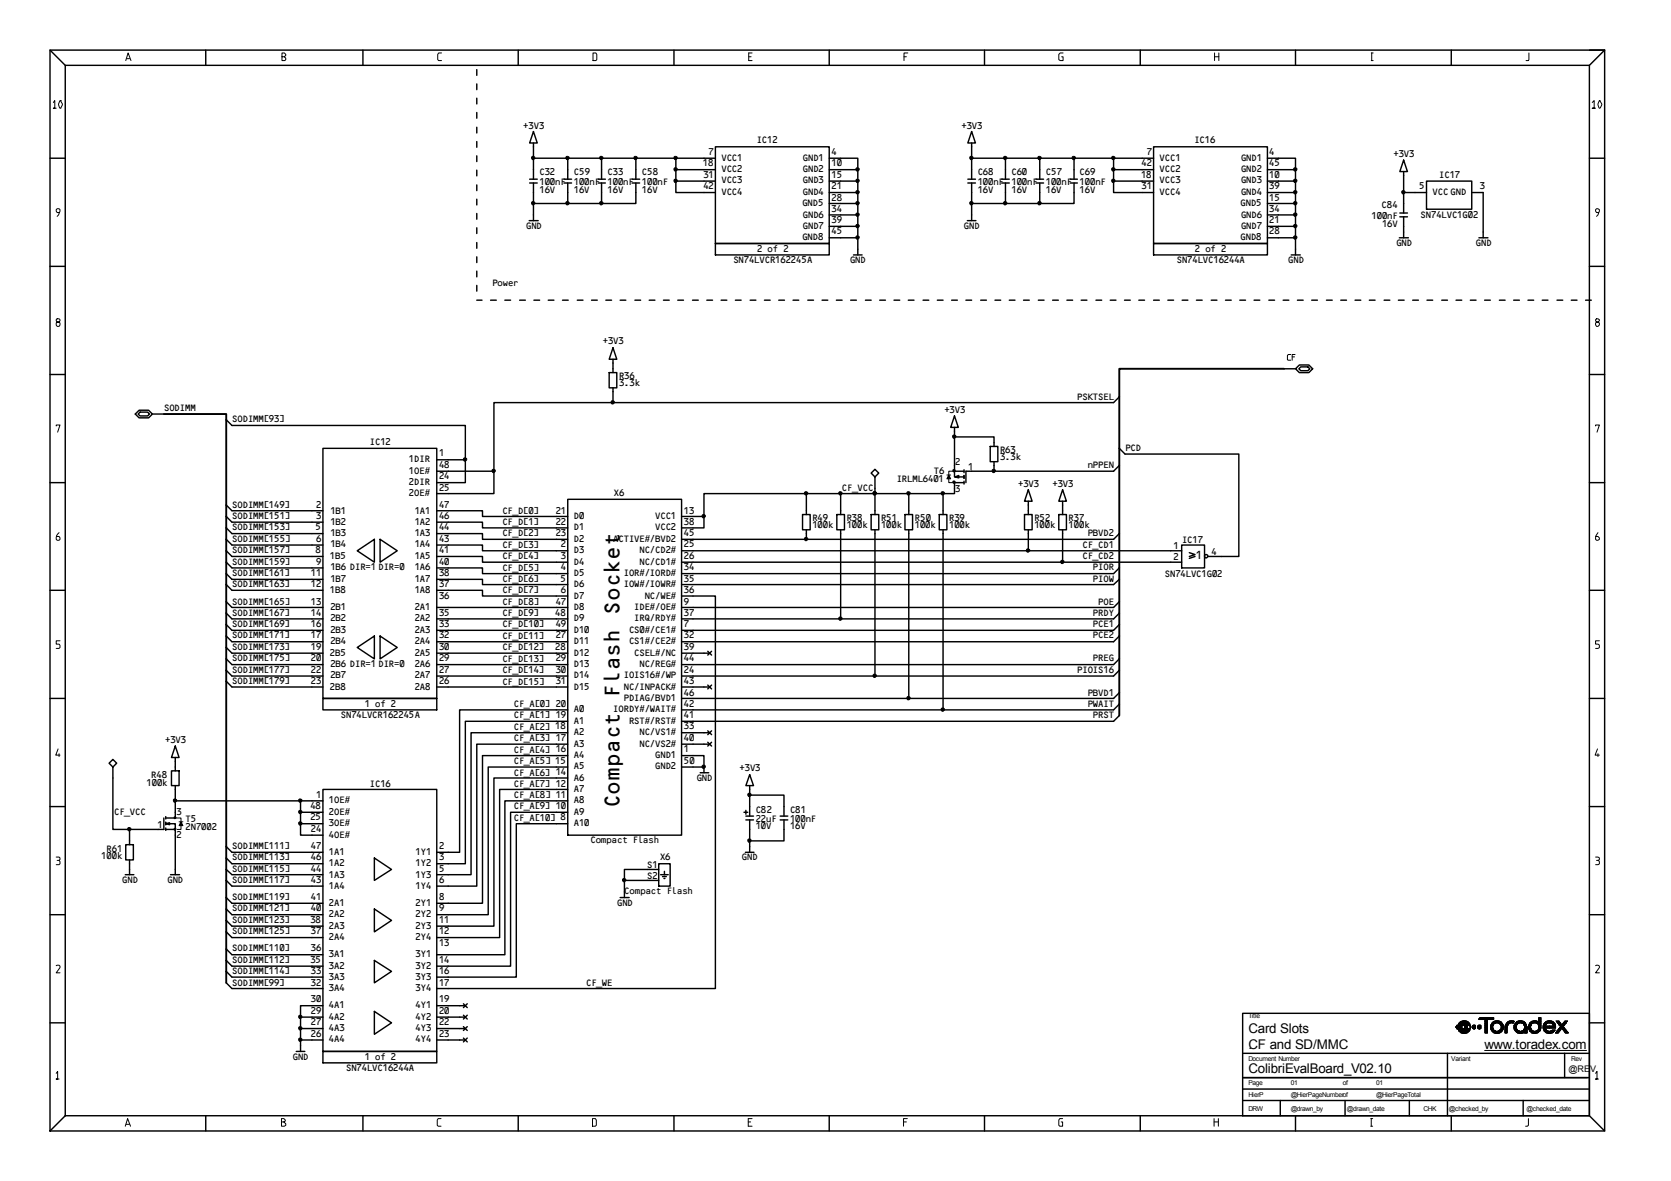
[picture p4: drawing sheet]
<svg xmlns="http://www.w3.org/2000/svg" width="297mm" height="210mm" viewBox="0 0 297 210" stroke-linecap="round" stroke-linejoin="round" font-family="sans-serif">
<g fill="none" stroke="#000" stroke-width=".25">
<path d="M8.9 8.9h276.3v192.1h-276.3zM8.9 8.9l2.7 2.7M11.6 11.6h270.9v186.7h-270.9zM36.6 8.9v2.7M64.5 8.9v2.7M84.8 12.4v1M84.8 14.9v1M84.8 17.5v1M84.8 20v1M92.1 8.9v2.7M119.8 8.9v2.7M147.4 8.9v2.7"/>
<path d="M175 8.9v2.7M202.7 8.9v2.7M230.3 8.9v2.7M258 8.9v2.7M282.5 8.9h2.7l-2.7 2.7M8.9 28.1h2.7M84.8 22.6v1M84.8 25.2v1M84.8 27.7v1M84.8 30.2v1.1M84.8 32.9v1M84.8 35.4v1"/>
<path d="M84.8 37.9v1.1M94.1 39.2h1.6M94.1 31.8h1.4M94.1 32.5h1.4M94.8 23.4l.7 2h-1.4zM94.8 32.5v3.7h18.2v-3.7M94.8 28.1h25.3M94.8 25.4v6.4M94.8 36.2v3M100.2 31.8h1.4M100.2 32.5h1.4M100.9 28.1v3.7"/>
<path d="M100.9 32.5v3.7M106.3 31.8h1.3M106.3 32.5h1.3M106.9 28.1v3.7M106.9 32.5v3.7M112.4 31.8h1.3M112.4 32.5h1.3M113 28.1v3.7M120.1 30.2h7.1M120.1 32.2h7.1M127.2 26.1h20.2v17.2h-20.2zM127.2 28.1h-7.1v6.1h7.1"/>
<path d="M147.4 28.1h5.1v17.2M147.4 30.2h5.1M147.4 32.2h5.1M147.4 34.2h5.1M147.4 38.2h5.1M147.4 36.2h5.1M172 39.2h1.5M172 31.8h1.4M172 32.5h1.4M172.7 23.4l.7 2h-1.4zM172.7 32.5v3.7h18.2v-3.7M172.7 28.1h25.3"/>
<path d="M172.7 25.4v6.4M172.7 36.2v3M178.1 31.8h1.3M178.1 32.5h1.3M178.7 28.1v3.7M178.7 32.5v3.7M184.1 31.8h1.4M184.1 32.5h1.4M184.8 28.1v3.7M184.8 32.5v3.7M190.2 31.8h1.3M190.2 32.5h1.3"/>
<path d="M190.9 28.1v3.7M198 30.2h7.1M198 32.2h7.1M205.1 26.1h20.2v17.2h-20.2zM205.1 28.1h-7.1v6.1h7.1M225.3 28.1h5v17.2M225.3 30.2h5M225.3 32.2h5M225.3 34.2h5M225.3 38.2h5M225.3 36.2h5M248.8 37.9h1.4"/>
<path d="M248.8 38.5h1.4M249.5 28.5l.7 2h-1.4zM249.5 30.5v7.4M249.5 38.5v3.8M249.5 34.2h4.1M253.6 32.2h8v5h-8zM261.6 34.2h2.1v8.1M282.5 28.1h2.7M8.9 47.3h2.7M84.8 53.4h.9M84.8 40.5v1M84.8 43.1v1"/>
<path d="M84.8 45.6v1.1M84.8 48.2v1M84.8 50.7v1M87.2 53.4h1M89.7 53.4h1.1M92.4 53.4h1M94.9 53.4h1M97.5 53.4h1M100 53.4h1M102.6 53.4h1M105.2 53.4h1M107.7 53.4h1"/>
<path d="M110.2 53.4h1.1M112.9 53.4h1M115.4 53.4h1M117.9 53.4h1.1M120.5 53.4h1M123.1 53.4h1M125.6 53.4h1.1M127.2 43.3h20.2v2h-20.2zM128.2 53.4h1M130.7 53.4h1M133.3 53.4h1.1M135.9 53.4h1"/>
<path d="M138.4 53.4h1M141 53.4h1M143.6 53.4h1M146.1 53.4h1.1M147.4 42.3h5.1M147.4 40.2h5.1M148.7 53.4h1M151.2 53.4h1M151.7 45.3h1.5M153.8 53.4h1.1M156.4 53.4h1M158.9 53.4h1"/>
<path d="M161.5 53.4h1M164.1 53.4h1M166.6 53.4h1M169.2 53.4h1M171.7 53.4h1M174.3 53.4h1M176.9 53.4h1M179.4 53.4h1M181.9 53.4h1.1M184.6 53.4h1M187.1 53.4h1M189.7 53.4h1"/>
<path d="M192.2 53.4h1M194.8 53.4h1M197.4 53.4h1M199.9 53.4h1M202.4 53.4h1.1M205.1 43.3h20.2v2h-20.2zM205.1 53.4h1M207.6 53.4h1M210.1 53.4h1.1M212.7 53.4h1M215.3 53.4h1M217.8 53.4h1.1"/>
<path d="M220.4 53.4h1M222.9 53.4h1M225.3 42.3h5M225.3 40.2h5M225.6 53.4h1M228.1 53.4h1M229.5 45.3h1.6M230.6 53.4h1M233.2 53.4h1M235.8 53.4h1M238.3 53.4h1.1M240.9 53.4h1"/>
<path d="M243.4 53.4h1M246 53.4h1.1M248.6 53.4h1M248.8 42.3h1.6M251.1 53.4h1M253.7 53.4h1M256.3 53.4h1M258.8 53.4h1M261.4 53.4h1M262.9 42.3h1.6M263.9 53.4h1M266.5 53.4h1"/>
<path d="M269.1 53.4h1M271.6 53.4h1M274.2 53.4h1M276.8 53.4h1M279.3 53.4h1M281.9 53.4h1M282.5 47.3h2.7M8.9 66.6h2.7M24.6 73.6l.3-.3h1.3l.4 .3-.4 .3h-1.3zM24.7 72.9h1.7l.7 .7-.7 .7h-1.7l-.7-.7zM27.1 73.6h2M40.2 74.6l1 1h41.5v10.2h-5.1"/>
<path d="M57.4 79.7h20.2v44.4h-20.2zM108.3 66.2h1.3v2.7h-1.3zM109 61.8l.6 2.1h-1.3zM109 63.9v2.3M109 68.9v2.7M169.7 73.9l.6 2.1h-1.3zM169.7 76v7.7h1.7M169.7 77.7h7v1.6M176 79.3h1.4v2.8h-1.4zM199 70.5l-1 1.1h-110.2v16.1h-10.2M199 79.7l1 1h20.2v18.2h-5.4M228.3 65.5h2"/>
<path d="M230.3 65.5l.7-.6h1.7l.6 .6-.6 .7h-1.7zM230.9 65.5l.3-.3h1.3l.3 .3-.3 .4h-1.3zM282.5 66.6h2.7M8.9 85.8h2.7M40.2 99.9l1 1h16.2M40.2 97.9l1 1h16.2M40.2 95.9l1 1h16.2M40.2 93.8l1 1h16.2M40.2 91.8l1 1h16.2M40.2 89.8l1 1h16.2M63.5 97.9l3-2v4zM67.6 95.9l3 2-3 2z"/>
<path d="M77.6 98.9h8.2v1h15.1M77.6 96.9h8.2v1h15.1M77.6 94.8h8.2v1.1h15.1M77.6 92.8h8.2v1h15.1M77.6 90.8h8.2v1h15.1M77.6 83.7h10.2M77.6 81.7h5.1M100.9 88.7h20.3v59.7h-20.3zM121.2 91.8h3.9M121.2 97.9h88.9M121.2 99.9h88.9M142.7 91.5h1.3v2.7h-1.3z"/>
<path d="M143.3 87.7v3.8M143.3 94.2v1.7M148.8 91.5h1.3v2.7h-1.3zM149.4 87.7v3.8M149.4 94.2v15.8M154.9 84.1l.6-.7 .7 .7-.7 .7zM154.9 91.5h1.3v2.7h-1.3zM155.5 84.8v6.7M155.5 94.2v26M160.9 91.5h1.3v2.7h-1.3zM161.5 87.7v3.8M161.5 94.2v29.9"/>
<path d="M167 91.5h1.3v2.7h-1.3zM167.6 87.7v3.8M167.6 94.2v32M169.4 83.5h.3v.3h-.3zM169.4 85.5h.3v.3h-.3zM169.7 83.7v1.1h1.6M171.4 85.8h-1.7v1.9h-44.6v6.1h-3.9M171.4 83.5v.5M171.4 84.5v.5M171.4 85.5v.5M176.7 82.1v1.6M182.1 91.5h1.4v2.7h-1.4z"/>
<path d="M182.8 87.1l.7 2h-1.4zM182.8 89.1v2.4M182.8 94.2v3.7M188.2 91.5h1.4v2.7h-1.4zM188.9 87.1l.7 2h-1.4zM188.9 89.1v2.4M188.9 94.2v5.7M199 82.7l-1 1h-26.3v2.1M199 94.8l-1 1.1h-76.8M210.1 96.9h4v4h-4zM211.4 98.2l1 .4-1 .3M212.4 98.9l-1 .3"/>
<path d="M282.5 85.8h2.7M8.9 104.9h2.7M40.2 119.1l1 1.1h16.2M40.2 117.1l1 1h16.2M40.2 115.1l1 1h16.2M40.2 113l1 1.1h16.2M40.2 111l1 1h16.2M40.2 109l1 1h16.2M40.2 106.9l1 1.1h16.2M40.2 103.9l1 1h16.2M40.2 102l1 1h16.2M63.5 115.1l3-2.1v4.1z"/>
<path d="M67.6 113l3 2.1-3 2zM77.6 104.9h8.2v1h15.1M77.6 103h8.2v.9h15.1M77.6 100.9h8.2v1.1h15.1M77.6 116.1h23.3M77.6 108h23.3M77.6 110h23.3M77.6 112h23.3M77.6 114.1h23.3M77.6 118.1h23.3M121.2 105.9h6v69.8h-49.6M121.2 116.1h5"/>
<path d="M125.8 115.8l.7 .6M126.5 115.8l-.7 .6M199 117.1l-1 1h-76.8M199 119.1l-1 1.1h-76.8M199 106.9l-1 1.1h-76.8M199 111l-1 1h-76.8M199 113l-1 1.1h-76.8M199 109l-1 1h-76.8M199 100.9l-1 1.1h-76.8M199 103l-1 .9h-76.8M282.5 104.9h2.7M8.9 124.1h2.7"/>
<path d="M19.4 135.7l.7-.7 .6 .7-.6 .6zM20.1 136.3v11.1h9v-2M30.5 137h1.3v2.6h-1.3zM31.2 132.6l.6 2h-1.3zM31.2 139.6v5.8h-1.7M31.2 134.6v2.4M40.2 121.1l1 1h16.2M57.4 124.1h20.2v2.1h-20.2zM77.6 122.1h23.3M77.6 120.2h23.3M100.9 138.3h-13.1v26.3h-10.2M100.9 136.3h-14.1v26.3h-9.2"/>
<path d="M100.9 134.3h-15.1v26.2h-8.2M100.9 132.3h-16.1v25.2h-7.2M100.9 130.2h-17.2v25.3h-6.1M100.9 128.2h-18.2v25.3h-5.1M100.9 126.2h-19.2v25.3h-4.1M121.2 134.3h3.9v2M121.2 122.1h5M121.2 130.2h5M121.2 132.3h5M121.2 136.3h3.9M124.5 137.3h1.5M125.1 136.3v1"/>
<path d="M125.8 121.8l.7 .6M125.8 129.9l.7 .7M125.8 131.9l.7 .7M126.5 121.8l-.7 .6M126.5 129.9l-.7 .7M126.5 131.9l-.7 .7M133.3 137.7l.6 1.9h-1.3zM133.3 139.6v1.7M199 125.2l-1 1h-76.8M199 127.2l-1 1h-76.8M199 123.1l-1 1h-76.8M282.5 124.1h2.7"/>
<path d="M8.9 143.4h2.7M22.3 155.5h1.5M22.4 150.1h1.3v2.7h-1.3zM23 147.4v2.7M23 152.8v2.7M29.5 147.4h1.7v8.1M29.5 145.1v.5M29.5 146.1v.5M29.5 147.2v.4M30.1 146.4h1.1v1M30.3 155.5h1.6M31 147.3h.2v.2h-.2z"/>
<path d="M31 145.2h.2v.2h-.2zM31.2 142.3h26.2M40.2 159.5l1 1h16.2M40.2 156.5l1 1h16.2M40.2 154.5l1 1h16.2M40.2 152.5l1 1h16.2M40.2 150.5l1 1h16.2M53.4 142.3v6.1h4M53.4 144.4h4M53.4 146.4h4M57.4 140.3h20.2v46.6h-20.2zM66.5 152.5l3.1 2-3.1 2z"/>
<path d="M100.9 146.4h-9.1v27.3h-14.2M100.9 142.3h-11.2v27.4h-12.1M100.9 140.3h-12.1v26.3h-11.2M100.9 144.4h-10.1v27.3h-13.2M110.2 159.5h1.6M111 156.5h6.1M117.1 153.5h2v4h-2zM117.1 154.5h-6.1v5M117.4 155.5h1.4M117.8 155.8h.6M118 156.1h.2M118.1 154.9v.6"/>
<path d="M132.2 144.4h.7M132.5 151.5h1.5M132.6 145h1.3M132.6 145.7h1.3M132.6 144v.7M133.3 145v-3.7h6.1v3.7M133.3 145.7v3.8h6.1v-3.8M133.3 149.5v2M138.7 145h1.3M138.7 145.7h1.3M282.5 143.4h2.7M8.9 162.6h2.7"/>
<path d="M40.2 172.6l1 1.1h16.2M40.2 170.7l1 1h16.2M40.2 168.7l1 1h16.2M40.2 165.6l1 1h16.2M40.2 163.6l1 1h16.2M40.2 161.6l1 1h16.2M40.2 174.7l1 1h16.2M57.4 178.7h-4v8.2M66.5 161.6l3.1 2-3.1 2zM66.5 170.7l3.1 1.9-3.1 2.1zM66.5 179.8l3.1 2-3.1 2zM77.6 178.7h5.1"/>
<path d="M82.4 178.4l.7 .7M83.1 178.4l-.7 .7M282.5 162.6h2.7M8.9 181.8h2.7M11.6 198.3l-2.7 2.7M36.6 198.3v2.7M52.7 186.9h1.5M53.4 180.8h4M53.4 182.8h4M53.4 184.8h4M57.4 186.9h20.2v2h-20.2zM64.5 198.3v2.7"/>
<path d="M77.6 180.8h5.1M77.6 182.8h5.1M77.6 184.8h5.1M82.4 180.4l.7 .7M82.4 182.5l.7 .6M82.4 184.5l.7 .7M83.1 180.4l-.7 .7M83.1 182.5l-.7 .6M83.1 184.5l-.7 .7M92.1 198.3v2.7M119.8 198.3v2.7M147.4 198.3v2.7"/>
<path d="M175 198.3v2.7M202.7 198.3v2.7M220.9 180.1h61.6v18.2h-61.6zM220.9 187.2h61.6M220.9 191.5h61.6M220.9 193.6h61.6M220.9 195.6h61.6M227.6 195.6v2.7M230.3 198.3v2.7M239.1 195.6v2.7M250.5 195.6v2.7M257.3 187.2v11.1"/>
<path d="M258 198.3v2.7M270.8 195.6v2.7M278.1 187.2v4.3M282.5 198.3l2.7 2.7M282.5 181.8h2.7"/>
<circle cx="214.4" cy="98.9" r=".31"/>
</g>
<g fill="none" stroke="#000" stroke-width=".18">
<path d="M9.5 18.2l.2-.3v1.3h-.2h.5M10.7 17.9h.1l.3 .6-.3 .7h-.1a1.02 1.02 0 0 1 0-1.3zM22.4 10.8l.4-1.4 .5 1.4M22.5 10.4h.5M50.1 10.1h.4l.3-.3-.3-.4h-.4v1.4h.5l.2-.2v-.3l-.3-.2M78.5 9.4h-.5l-.2 .3v.9l.2 .2h.5M105.4 9.4h.5l.2 .3v.9l-.2 .2h-.5zM133.1 10.1h.4M133.7 9.4h-.6v1.4h.6M160.7 10.1h.4M161.4 9.4h-.7v1.4M189 9.4h-.5l-.3 .3v.9l.3 .2h.5v-.7h-.3"/>
<path d="M215.9 9.4v1.4M215.9 10.1h.8M216.7 9.4v1.4M243.8 10.8h.3M243.8 9.4h.3M243.8 9.4v1.4M271.8 9.4v1.2l-.1 .2h-.4M283 18.2l.4-.3v1.3h-.4h.6M284.3 17.9l.4 .6-.2 .6-.2 .1a1.02 1.02 0 0 1 0-1.3zM10.5 37.8h-.3l-.2-.3v-.2l.2-.2h.3a.82 .82 0 0 1-.1 1.1l-.2 .3M284.1 37.8h-.3l-.2-.3v-.2l.2-.2 .5 .2-.2 .9-.3 .3M10 56.8l.2 .4h.3l.2 .2v.4l-.2 .2h-.3l-.2-.2v-.4l.2-.2h.3l.2-.4-.2-.1h-.3z"/>
<path d="M283.8 56.7l-.2 .1 .2 .4 .5 .2v.4l-.2 .2h-.3l-.2-.2v-.4l.2-.2h.3l.2-.4zM10 75.7v-.2h.7l-.5 1.3M229.4 63h-.4l-.1 .2v.7l.5 .1M229.7 63.4h.4M230.2 63h-.5v1M283.6 75.7v-.2h.7l-.4 1.3M10.5 94.7a.98 .98 0 0 0-.3 1.3h.3l.2-.1v-.3l-.2-.3h-.4M168.3 84.4h.7M169.7 83.7h-1v2.1h.6M284.1 94.7a1.41 1.41 0 0 0-.5 1.2l.2 .1 .5-.1v-.3l-.2-.3h-.4M10.7 113.9h-.7v.6h.5l.2 .2v.4l-.2 .1h-.5M284.3 113.9h-.7v.6h.5l.2 .2-.1 .5h-.6"/>
<path d="M10.3 133.1l-.4 1.1h.8M10.5 134v.5M284 133.1l-.5 1.1h.8M284.1 134v.5M10 152.3h.5l.2 .2v.3l-.2 .1M10.2 152.9l.4 .1 .1 .5-.2 .2h-.5M31.2 145.4h1v2h-.7M31.8 146.1h.7M283.6 152.3h.5l.2 .2v.3l-.2 .1M283.8 152.9l.4 .1 .1 .5-.2 .2h-.5M10 171.6l.5-.1 .2 .2v.3l-.7 .9h.7M283.6 171.6a.48 .48 0 0 1 .7 .1v.3l-.7 .9h.7"/>
<path d="M10 190.8l.2-.4v1.4h-.2h.5M22.4 199.8h.6M50 199.4h.5l.2-.2v-.1l-.2-.3h-.5v1.4h.5l.3-.2v-.3l-.3-.3M78.4 198.8h-.5l-.2 .3v.9l.2 .2h.5M105.3 198.8h.5l.2 .3v.9l-.2 .2h-.5zM133 199.4h.4M133.7 198.8h-.7v1.4h.7M160.6 199.4h.5M161.3 198.8h-.7v1.4M188.9 198.8h-.5l-.2 .3v.9l.2 .2h.5v-.8h-.3M215.8 199.4h.8M215.8 198.8v1.4"/>
<path d="M216.6 198.8v1.4M243.7 198.8h.3M243.8 198.8v1.4M258.8 182.5h1M258.8 182.6h1M258.8 182.5v.1h1M258.9 182.3h1M258.9 182.4h.9M258.9 182.7h1M258.9 182.6v.2h1M258.9 182.3v.1M258.9 182.4l-.1 .1"/>
<path d="M259 182.8l2.3 .1M259.2 182.1h2.1M259.2 182h2.1M259.2 183h2.1M259.2 183.1h2.1M259.2 182v.2M259.2 182.9v.1M259.2 183l.1 .2M259.3 181.9h1.9M259.3 183.2h1.9M259.3 181.9l-.1 .1M259.3 183.2l.3 .3"/>
<path d="M259.4 181.8h1.7M259.4 183.3h1.7M259.5 181.7h1.5M259.6 181.6h1.3M259.6 183.4h1.3M259.6 183.5h1.3M259.6 181.6l-.3 .3M259.6 183.5l.2 .1M259.7 181.5h1.2M259.7 183.6h1.2M259.8 181.5l-.2 .1M259.8 182.4v.3l.2 .2"/>
<path d="M259.9 181.5h.7l.3 .1M259.9 183.6h.7M259.9 182.3l-.1 .1M259.9 182.2v.1M260.1 181.5h-.2M260.3 182.3h.6M260.3 182.9h.6M260.3 182.2v.2M260.3 182.7h.6M260.3 182.4l.1 .1M260.4 182.5h.4M260.4 182.6h.4"/>
<path d="M260.4 182.5v.1M260.8 182.6h-.5v.2M260.8 182.4v.2M260.8 182.6l.1 .1M260.9 182.7v.1M260.9 182.2v.2h-.6M260.9 181.6l.3 .3M260.9 183.5l-.1 .1M261.2 181.9l.1 .1M261.2 183.2l-.3 .3M261.3 182.3h.1M261.3 182l.1 .4"/>
<path d="M261.3 182.7h.1M261.3 182.8h.1M261.3 182.7v.1M261.3 182.9v.2M261.3 182.2l.1 .2M261.3 182.8l-.1 .1M261.3 183.1l-.1 .1M261.4 182.2l-2.5 .1M261.4 182.4v.3M261.4 182.6l-.1 .1M261.4 182.7l-.1 .2M261.7 182.6v-.2h.6v.2"/>
<path d="M261.7 182.5h.6M261.7 182.6h.6M261.7 182.6l.1 .1M261.8 182.3l.4-.1v.2M261.8 182.3h.4M261.8 182.7h.5M261.8 182.7l.4 .1M261.8 182.3v.1M261.9 182.8h.3M262.3 182.6l-.1 .2M262.6 182.5h.6M262.6 182.6h.6"/>
<path d="M262.6 182.5v.1h.6M262.7 182.3l.5-.1v.6h-.5v-.2M262.7 182.3h.5M262.7 182.4h.5M262.7 182.7h.5M262.7 182.3v.1M262.7 182.4l-.1 .1M262.9 181.1h2.6M262.9 181h2.6M262.9 182.8h.2M263 180.9h2.5M263.1 180.9h2.4v.3h-2.6z"/>
<path d="M263.9 186.7h18.1M264 182.2h.4M264 182.1h.4M264 182h.4M264 181.9h.4M264 181.8h.4M264 181.7h.4M264 181.6h.4M264 181.5h.4M264 181.4h.4M264 181.3h.4M264 182.3h.4"/>
<path d="M264 182.4h.4M264 182.5h.4M264 182.6h.4M264 182.7h.4M264 182.8h.4M264 182.9h.4M264 183h.4M264 183.1h.4M264 183.2h.4M264 183.3h.4M264 183.4h.4M264 183.5h.4"/>
<path d="M264 181.2v2.4h.4v-2.4M265 182.2h.4M265 182.3h.3M265 182.4h.3M265 182.5h.3M265 182.6h.3M265 182.7h.3M265 182.8h.4M265 182.9h.5M265 182.2v.7M265 182.9l.1 .2M265.1 182.1h.4"/>
<path d="M265.1 182h.4M265.1 183h.4M265.1 183.1h.4M265.1 183.1l.2 .2M265.1 182l-.1 .2M265.2 182h.4M265.2 181.9h.7M265.2 183.1h.4M265.2 183.2l.7 .1M265.3 181.8h1.7M265.3 183.3h1.6M265.3 181.8l-.2 .2"/>
<path d="M265.3 183.3l.1 .2M265.3 181.7h1.6M265.3 183.4h1.6M265.3 182.3v.5l.2 .2M265.4 181.6h1.5M265.4 181.6l.4-.1a1.15 1.15 0 0 1 1.2 .4M265.4 183.5h1.4M265.4 181.6l-.1 .2M265.4 183.5l.2 .1M265.5 181.5h1.2M265.5 183v.1M265.5 182.1l-.2 .2"/>
<path d="M265.5 183.1h.1M265.6 181.9l-.1 .2M265.6 183.1l.2 .1M265.8 183.6l.1 .1M265.9 181.8l-.1 .1M266.3 183.2h.7M266.4 181.9h.6M266.4 181.8v.1M266.4 183.2l-.2 .1M266.4 183.6l-.5 .1M266.5 183.1h.5M266.5 181.9l.1 .1"/>
<path d="M266.6 182h.5M266.6 183.1h.5M266.6 182l.1 .1M266.7 182.1h.5M266.7 183h.4M266.7 182.1l.2 .2M266.8 182.2h.4M266.8 182.9h.4M266.8 183.5l-1.3 .1M266.9 182.3h.3M266.9 182.4h.3M266.9 182.5h.3"/>
<path d="M266.9 182.6h.3M266.9 182.7h.3M266.9 182.8h.3M266.9 182.8l-.5 .4M266.9 182.3v.5M266.9 183.3l-.1 .2M267 181.9l.2 .3M267 183.2l-.1 .1M267.2 182.2v.7M267.2 182.9l-.2 .3M267.5 182.3h.5M267.5 182.4h.5"/>
<path d="M267.5 182.5h.4M267.5 182.6h.4M267.5 182.7h.4M267.5 182.8h.4M267.5 182.9h.4M267.5 183h.4M267.5 183.1h.4M267.5 183.2h.4M267.5 183.3h.4M267.5 183.4h.4M267.5 183.5h.4M267.6 182.2h.5"/>
<path d="M267.6 182.1h.5M267.7 182h.4M267.7 182h.5M267.8 181.9l-.3 .5M267.9 181.8h1.2M267.9 181.7h1.2M268 181.6h1.2M268.1 182.2l-.2 .2v1.2h-.4v-1.2M268.1 181.5h1.1M268.1 182v.2M268.2 181.9v.1M268.2 182h-.1"/>
<path d="M268.6 181.8l-.8 .1M269.2 182.2h.4M269.2 181.5h-.9l-.5 .4M269.2 182.3h.3M269.2 182.4h.3M269.2 182.5h.3M269.2 182.6h.3M269.2 182.7h.3M269.2 182.8h.4M269.2 182.9h.5M269.2 181.5l-.2 .4-.2-.1M269.2 182.2v.7"/>
<path d="M269.2 182.9v.2M269.2 182.1h.5M269.2 182h.5M269.2 183h.5M269.2 183.1h.5M269.2 182v.2M269.2 183.1l.3 .2M269.3 182h.5M269.3 181.9h.7M269.3 183.1h.5M269.3 183.2l.9 .1M269.5 181.8h1.7"/>
<path d="M269.5 181.7h1.5M269.5 183.3h1.9M269.5 183.4h1.9M269.5 181.8l-.3 .2M269.5 182.3v.5l.2 .3M269.5 183.3l.1 .2M269.6 181.6h1.4M269.6 183.5h1.3M269.6 183.5l1.2 .1M269.6 181.6l-.1 .2M269.7 181.5h1.1M269.7 182.1l-.2 .2"/>
<path d="M269.7 183.1l.1 .1M269.8 181.9l-.1 .2M269.9 183.6l.6 .1M270.1 181.8l-.2 .1M270.5 181.9h.7M270.5 181.8l.1 .1M270.6 183.6l-.2 .1M270.8 183.1h.6M270.8 181.9v.1M270.8 182.1h.5M270.8 182h.5M270.8 182h.4"/>
<path d="M270.8 181.5h-.9l-.3 .1M270.8 183h.6M270.8 181.5l.4 .4M270.8 182.1l.2 .2M270.8 182v.1M270.8 183v.1M270.8 183.1v.1M270.9 182.2h.5M270.9 182.9h.5M271 182.3h.4M271 182.4h.4M271 182.5h.4"/>
<path d="M271 182.6h.4M271 182.7h.4M271 182.8h.4M271 183.5h.4M271 182.3v.5M271 182.8l-.2 .2M271.2 181.9l.2 .3M271.4 182.4v.2M271.4 182.2v.2M271.4 183.2l-1 .1M271.4 182.6v1h-.4v-.2l-.2 .2M271.7 198.8v1.2l-.2 .2h-.3"/>
<path d="M271.7 182.3h.4M271.7 182.4h.4M271.7 182.5h.3M271.7 182.6h.3M271.7 182.6h.4M271.7 182.7h.4M271.7 182.8h.4M271.7 182.7l.2 .4M271.7 182.4v.3M271.8 182.2h.4M271.8 182.1h.4M271.8 182.9h.4"/>
<path d="M271.8 183h.4M271.9 182h.3M271.9 182h.4M271.9 183.1h.4M271.9 183.1h.5M271.9 183.2l.8 .1M271.9 183.2l.1 .1M271.9 181.9v.1M271.9 183.1v.1M271.9 182l-.2 .4M271.9 181.8h2M272 181.7h1.9"/>
<path d="M272 183.3h1.6M272 183.3l.3 .3M272 182.5l.1 .3M272.1 181.6h1.4M272.1 183.4h1.5M272.1 182.8l.1 .1M272.1 182.3l-.1 .2M272.2 181.5h1.3M272.2 183.5h1.3M272.2 183.6h1.2M272.2 182.1v.1M272.2 182.9v.1"/>
<path d="M272.2 183l.3 .2M272.2 182.2l-.1 .1M272.3 181.5l-.4 .4M272.3 182l-.1 .1M272.4 181.9l-.1 .1M272.5 181.5h.6l.4 .1M272.5 183.6h.6M272.5 181.8l-.6 .1M272.6 181.5h-.1M273 181.8l.9 .1M273.2 181.9l.3 .2M273.3 182h.6"/>
<path d="M273.3 183.1h.5M273.4 182h.5M273.4 183.1h.4M273.4 183.1l-.3 .1M273.5 182.2h.4M273.5 182.1h.4M273.5 181.6l.1 .1v-.8h.3v1.8M273.5 182.3h.4M273.5 182.8h.4M273.5 182.9h.4M273.5 183h.3M273.5 183.5l-.2 .1"/>
<path d="M273.5 183l-.1 .1M273.5 182.1v.2M273.5 182.8v.2M273.5 182.3l.1 .2M273.6 181.6h.3M273.6 181.5h.3M273.6 181.4h.3M273.6 181.3h.3M273.6 181.2h.3M273.6 181.1h.3M273.6 181h.3M273.6 180.9h.3"/>
<path d="M273.6 182.4h.3M273.6 182.5h.3M273.6 182.6h.3M273.6 182.7h.3M273.6 182.6l-.1 .2M273.6 182.5v.1M273.7 183.2l-.8 .1M273.7 183.2l-.2 .3M273.8 183.1l-.1 .1M273.9 182.7l-.1 .4M274.3 182.3h.4M274.3 182.4h2.2"/>
<path d="M274.3 182.5h2.2M274.3 182.6h2.2M274.3 182.8h.4M274.3 182.9h.5v.2M274.3 182.7l.2 .5M274.3 182.4v.3M274.4 182.1h.4M274.4 182h.4M274.4 183h.4M274.4 183.1h.4M274.5 182h.4M274.5 181.9h.7"/>
<path d="M274.5 183.1h.4M274.5 183.2l.8 .1M274.5 183.2l.2 .3M274.5 181.9l-.2 .5M274.6 181.8h1.7M274.6 183.3h1.7M274.7 181.7h1.5M274.7 183.4h1.4M274.7 181.7l-.2 .2M274.7 182.7v.2M274.7 181.6h1.4M274.7 183.5h1.4"/>
<path d="M274.7 182.2v.2M274.7 183.5l.2 .1M274.8 182v.2h-.5M274.8 181.5h1.2M274.8 183.6h1.2M274.8 183.1l.2 .1M275 181.9l-.2 .1M275.1 183.6h.7M275.2 181.8l-.1 .1M275.4 181.5v.3M275.4 182.4v.3M275.7 181.8l.7 .1"/>
<path d="M275.8 183.1h.6M275.8 181.9l.2 .1M275.8 183.1v.1M275.9 182h.5M275.9 183.1h.5v.1M276 182h.4M276 182l.1 .2M276 183.1h-.2M276.1 182.2h.3M276.1 182.1h.3M276.1 181.6l-.3-.1a1.2 1.2 0 0 0-1.1 .2M276.1 182.3h.4"/>
<path d="M276.1 182.2v.2M276.1 181.6l.3 .3M276.1 183.5l-.2 .1M276.4 183.2l-.9 .1M276.4 181.9v.1M276.4 183.2l-.3 .3M276.4 182.2l.1 .2M276.4 182v.2M276.5 182.4v.3h-2.2M276.6 183.5h.5M276.7 181.5h.4M276.7 183.3h.5"/>
<path d="M276.7 183.4h.4M276.8 181.7h.5M276.8 181.6h.4M276.8 183.2h.5M276.9 181.8h.5M276.9 183.1h.5M276.9 181.9h.6M276.9 183h.6M276.9 183.1h.6M276.9 183.6l.7-.9 .7 .9M277 182h.5M277 182.9h.5"/>
<path d="M277.1 182.2h1M277.1 182.1h.5M277.1 182h.4M277.1 182.8h.5M277.2 182.6h.8M277.2 182.7h.9M277.3 182.3h.7M277.3 182.6h.7M277.4 182.4h.6M277.4 182.5h.5M277.7 182.1h.4M277.7 182.8h.4"/>
<path d="M277.8 182h.4M277.8 181.9h.6M277.8 182.9h.4M277.8 183h.5M277.9 182.5l.7-1h-.4l-.6 .7-.5-.7h-.5l.9 1-1 1.1h.5M277.9 183.1h.5M277.9 182.5l.9 1.1h-.6M278 181.8h.5M278 183.1h.5M278 183.2h.5M278 181.7h.5M278 181.6h.5"/>
<path d="M278.1 181.5h.5M278.1 183.3h.5M278.1 183.4h.5M278.1 183.5h.6M283.6 190.8l.3-.4v1.4h-.3h.5M22.3 200.2l.4-1.4 .5 1.4M243.7 200.2h.3"/>
</g>
<g fill="#000" stroke="#000" stroke-width=".18">
<path d="M168.7 84.4l.3 .7h-.7z" fill-rule="evenodd"/>
<path d="M32.2 146.1l.3 .6h-.7z" fill-rule="evenodd"/>
<circle cx="94.8" cy="36.1" r=".31"/>
<circle cx="94.8" cy="28.1" r=".31"/>
<circle cx="100.9" cy="36.1" r=".31"/>
<circle cx="100.9" cy="28.1" r=".31"/>
<circle cx="106.9" cy="36.1" r=".31"/>
<circle cx="106.9" cy="28.1" r=".31"/>
<circle cx="113" cy="28.1" r=".31"/>
<circle cx="120.1" cy="30.1" r=".31"/>
<circle cx="120.1" cy="32.1" r=".31"/>
<circle cx="120.1" cy="28.1" r=".31"/>
<circle cx="152.4" cy="30.1" r=".31"/>
<circle cx="152.4" cy="36.1" r=".31"/>
<circle cx="152.4" cy="32.1" r=".31"/>
<circle cx="152.4" cy="34.2" r=".31"/>
<circle cx="152.4" cy="38.1" r=".31"/>
<circle cx="172.7" cy="36.1" r=".31"/>
<circle cx="172.7" cy="28.1" r=".31"/>
<circle cx="178.7" cy="36.1" r=".31"/>
<circle cx="178.7" cy="28.1" r=".31"/>
<circle cx="184.8" cy="36.1" r=".31"/>
<circle cx="184.8" cy="28.1" r=".31"/>
<circle cx="190.9" cy="28.1" r=".31"/>
<circle cx="197.9" cy="30.1" r=".31"/>
<circle cx="197.9" cy="32.1" r=".31"/>
<circle cx="197.9" cy="28.1" r=".31"/>
<circle cx="230.2" cy="30.1" r=".31"/>
<circle cx="230.2" cy="36.1" r=".31"/>
<circle cx="230.2" cy="32.1" r=".31"/>
<circle cx="230.2" cy="34.2" r=".31"/>
<circle cx="230.2" cy="38.1" r=".31"/>
<circle cx="249.5" cy="34.2" r=".31"/>
<circle cx="152.4" cy="40.2" r=".31"/>
<circle cx="152.4" cy="42.2" r=".31"/>
<circle cx="230.2" cy="40.2" r=".31"/>
<circle cx="230.2" cy="42.2" r=".31"/>
<circle cx="108.9" cy="71.5" r=".31"/>
<circle cx="169.6" cy="77.6" r=".31"/>
<circle cx="82.7" cy="81.7" r=".31"/>
<circle cx="87.7" cy="83.7" r=".31"/>
<circle cx="125.1" cy="91.7" r=".31"/>
<circle cx="143.3" cy="87.7" r=".31"/>
<circle cx="143.3" cy="95.8" r=".31"/>
<circle cx="149.4" cy="87.7" r=".31"/>
<circle cx="155.5" cy="87.7" r=".31"/>
<circle cx="161.5" cy="87.7" r=".31"/>
<circle cx="167.6" cy="87.7" r=".31"/>
<circle cx="176.6" cy="83.7" r=".31"/>
<circle cx="182.7" cy="97.8" r=".31"/>
<circle cx="188.8" cy="99.9" r=".31"/>
<circle cx="149.4" cy="109.9" r=".31"/>
<circle cx="125.1" cy="136.3" r=".31"/>
<circle cx="155.5" cy="120.1" r=".31"/>
<circle cx="161.5" cy="124.1" r=".31"/>
<circle cx="167.6" cy="126.1" r=".31"/>
<circle cx="23" cy="147.4" r=".31"/>
<circle cx="31.1" cy="142.3" r=".31"/>
<circle cx="53.4" cy="146.3" r=".31"/>
<circle cx="53.4" cy="144.3" r=".31"/>
<circle cx="53.4" cy="142.3" r=".31"/>
<circle cx="110.9" cy="156.4" r=".31"/>
<circle cx="133.2" cy="149.4" r=".31"/>
<circle cx="133.2" cy="141.3" r=".31"/>
<circle cx="53.4" cy="184.8" r=".31"/>
<circle cx="53.4" cy="182.8" r=".31"/>
<circle cx="53.4" cy="180.7" r=".31"/>
</g>
<g fill="#000" stroke="#000" stroke-width=".25">
<path d="M169.8 84.8l.6-.3v.4z" fill-rule="evenodd"/>
<path d="M29.5 146.4l.6-.2v.4z" fill-rule="evenodd"/>
</g>
<path d="M29.1 73.6h11.1v101.1M228.3 65.5h-29.3v61.7" fill="none" stroke="#000" stroke-width=".34"/>
<text font-size="4.1" x="110.2" y="143.7" transform="rotate(-90 110.2 143.7)">Compact Flash Socket</text>
<g font-size="2.4">
<text x="221.9" y="183.7">Card Slots</text>
<text x="221.9" y="190.8">ColibriEvalBoard_V02.10</text>
<text x="221.9" y="186.4">CF and SD/MMC</text>
<text x="221.9" y="186.4">.</text>
<text x="263.9" y="186.5">www.toradex.com</text>
</g>
<text font-size="2.1" x="212.5" y="99.4">1</text>
<g font-size="1.8">
<text x="93" y="22.9">+3V3</text>
<text x="170.9" y="22.9">+3V3</text>
<text x="124.9" y="29.6">18</text>
<text x="125.9" y="27.5">7</text>
<text x="128.2" y="28.5">VCC1</text>
<text x="134.5" y="25.5">IC12</text>
<text x="142.7" y="28.5">GND1</text>
<text x="147.7" y="29.6">10</text>
<text x="147.7" y="27.5">4</text>
<text x="202.9" y="29.6">42</text>
<text x="203.8" y="27.5">7</text>
<text x="206.1" y="28.5">VCC1</text>
<text x="212.3" y="25.5">IC16</text>
<text x="220.6" y="28.5">GND1</text>
<text x="225.6" y="29.6">45</text>
<text x="225.6" y="27.5">4</text>
<text x="247.6" y="27.9">+3V3</text>
<text x="95.8" y="34.2">16V</text>
<text x="95.8" y="32.9">100nF</text>
<text x="95.8" y="31.2">C32</text>
<text x="101.9" y="34.2">16V</text>
<text x="101.9" y="32.9">100nF 100nF</text>
<text x="101.9" y="31.2">C59</text>
<text x="107.9" y="34.2">16V</text>
<text x="107.9" y="31.2">C33</text>
<text x="114" y="34.2">16V</text>
<text x="114" y="32.9">100nF</text>
<text x="114" y="31.2">C58</text>
<text x="125" y="33.6">42</text>
<text x="125" y="31.6">31</text>
<text x="128.2" y="34.6">VCC4</text>
<text x="128.2" y="32.6">VCC3</text>
<text x="128.2" y="30.6">VCC2</text>
<text x="142.7" y="34.6">GND4</text>
<text x="142.7" y="32.6">GND3</text>
<text x="142.7" y="30.6">GND2</text>
<text x="147.7" y="35.7">28</text>
<text x="147.7" y="33.6">21</text>
<text x="147.7" y="31.6">15</text>
<text x="173.7" y="34.2">16V</text>
<text x="173.7" y="32.9">100nF 100nF</text>
<text x="173.7" y="31.2">C68</text>
<text x="179.7" y="34.2">16V</text>
<text x="179.7" y="31.2">C60</text>
<text x="185.8" y="34.2">16V</text>
<text x="185.8" y="32.9">100nF 100nF</text>
<text x="185.8" y="31.2">C57</text>
<text x="191.9" y="34.2">16V</text>
<text x="191.9" y="31.2">C69</text>
<text x="202.8" y="31.6">18</text>
<text x="202.9" y="33.6">31</text>
<text x="206.1" y="30.6">VCC2</text>
<text x="206.1" y="32.6">VCC3</text>
<text x="206.1" y="34.6">VCC4</text>
<text x="220.6" y="30.6">GND2</text>
<text x="220.6" y="32.6">GND3</text>
<text x="220.6" y="34.6">GND4</text>
<text x="225.6" y="35.7">15</text>
<text x="225.6" y="33.6">39</text>
<text x="225.6" y="31.6">10</text>
<text x="252.2" y="33.6">5</text>
<text x="254.6" y="34.6">VCCGND</text>
<text x="255.8" y="31.6">IC17</text>
<text x="263" y="33.6">3</text>
<text x="93.5" y="40.7">GND</text>
<text x="142.6" y="36.7">GND5</text>
<text x="142.7" y="40.7">GND7</text>
<text x="142.7" y="38.7">GND6</text>
<text x="147.7" y="41.7">45</text>
<text x="147.7" y="39.7">39</text>
<text x="147.7" y="37.7">34</text>
<text x="171.3" y="40.7">GND</text>
<text x="220.5" y="36.7">GND5</text>
<text x="220.6" y="38.7">GND6</text>
<text x="220.6" y="40.7">GND7</text>
<text x="225.6" y="41.7">28</text>
<text x="225.6" y="39.7">21</text>
<text x="225.6" y="37.7">34</text>
<text x="243.8" y="39">100nF</text>
<text x="245.5" y="36.9">C84</text>
<text x="245.6" y="40.3">16V</text>
<text x="252.5" y="38.7">SN74LVC1G02</text>
<text x="130.3" y="46.8">SN74LVCR162245A</text>
<text x="134.5" y="44.7">2 of 2</text>
<text x="142.6" y="42.7">GND8</text>
<text x="151" y="46.8">GND</text>
<text x="209.1" y="46.8">SN74LVC16244A</text>
<text x="212.3" y="44.7">2 of 2</text>
<text x="220.5" y="42.7">GND8</text>
<text x="228.9" y="46.8">GND</text>
<text x="248.2" y="43.7">GND</text>
<text x="262.3" y="43.7">GND</text>
<text x="87.5" y="50.8">Power</text>
<text x="107.1" y="61.2">+3V3</text>
<text x="110" y="68.7">3.3k</text>
<text x="110" y="67.3">R36</text>
<text x="191.4" y="71">PSKTSEL</text>
<text x="29.1" y="73.1">SODIMM</text>
<text x="41.2" y="75">SODIMM[93]</text>
<text x="167.8" y="73.4">+3V3</text>
<text x="65.7" y="79.1">IC12</text>
<text x="72.6" y="82.1">1DIR</text>
<text x="78" y="83.2">48</text>
<text x="78" y="81.1">1</text>
<text x="169.8" y="82.6">2</text>
<text x="172" y="83.5">1</text>
<text x="177.7" y="81.8">3.3k</text>
<text x="177.7" y="80.4">R63</text>
<text x="193.3" y="83.2">nPPEN</text>
<text x="200" y="80.1">PCD</text>
<text x="72.6" y="86.2">2DIR</text>
<text x="72.6" y="84.2">1OE#</text>
<text x="72.6" y="88.2">2OE#</text>
<text x="78" y="87.2">25</text>
<text x="78" y="85.2">24</text>
<text x="109.1" y="88.2">X6</text>
<text x="149.6" y="87.3">CF_VCC</text>
<text x="159.3" y="85.6">IRLML6401</text>
<text x="165.9" y="84.2">T6</text>
<text x="169.8" y="87.5">3</text>
<text x="180.9" y="86.5">+3V3</text>
<text x="187" y="86.5">+3V3</text>
<text x="41.2" y="94.2">SODIMM[153]</text>
<text x="41.2" y="92.2">SODIMM[151]</text>
<text x="41.2" y="90.3">SODIMM[149]</text>
<text x="56" y="94.2">5</text>
<text x="56.1" y="92.2">3</text>
<text x="56.1" y="90.3">2</text>
<text x="58.7" y="95.3">1B3</text>
<text x="58.7" y="93.2">1B2</text>
<text x="58.7" y="91.3">1B1</text>
<text x="73.7" y="95.3">1A3</text>
<text x="73.7" y="93.2">1A2</text>
<text x="73.7" y="91.3">1A1</text>
<text x="78" y="94.2">44</text>
<text x="78" y="92.2">46</text>
<text x="78" y="90.3">47</text>
<text x="89.2" y="91.3">CF_D[0]</text>
<text x="89.2" y="93.3">CF_D[1]</text>
<text x="89.2" y="95.3">CF_D[2]</text>
<text x="98.7" y="95.3">23</text>
<text x="98.7" y="93.2">22</text>
<text x="98.7" y="91.3">21</text>
<text x="101.9" y="92.2">D0</text>
<text x="101.9" y="94.2">D1</text>
<text x="116.4" y="92.2">VCC1</text>
<text x="116.4" y="94.2">VCC2</text>
<text x="121.5" y="93.2">38</text>
<text x="121.5" y="91.3">13</text>
<text x="121.5" y="95.3">45</text>
<text x="144.4" y="93.9">100k</text>
<text x="144.4" y="92.6">R49</text>
<text x="150.5" y="93.9">100k</text>
<text x="150.5" y="92.6">R38</text>
<text x="156.5" y="93.9">100k</text>
<text x="156.5" y="92.6">R51</text>
<text x="162.6" y="93.9">100k</text>
<text x="162.6" y="92.6">R50</text>
<text x="168.7" y="93.9">100k</text>
<text x="168.7" y="92.6">R39</text>
<text x="183.8" y="93.9">100k</text>
<text x="183.8" y="92.6">R52</text>
<text x="189.9" y="93.9">100k</text>
<text x="189.9" y="92.6">R37</text>
<text x="193.3" y="95.3">PBVD2</text>
<text x="41.2" y="100.3">SODIMM[159]</text>
<text x="41.2" y="98.3">SODIMM[157]</text>
<text x="41.2" y="96.3">SODIMM[155]</text>
<text x="56" y="98.3">8</text>
<text x="56.1" y="100.3">9</text>
<text x="56.1" y="96.3">6</text>
<text x="58.6" y="99.3">1B5</text>
<text x="58.7" y="101.4">1B6 DIR=1DIR=0</text>
<text x="58.7" y="97.3">1B4</text>
<text x="73.7" y="101.4">1A6</text>
<text x="73.7" y="99.3">1A5</text>
<text x="73.7" y="97.3">1A4</text>
<text x="78" y="100.3">40</text>
<text x="78" y="98.3">41</text>
<text x="78" y="96.3">43</text>
<text x="89.2" y="97.4">CF_D[3]</text>
<text x="89.2" y="99.4">CF_D[4]</text>
<text x="89.2" y="101.4">CF_D[5]</text>
<text x="99.7" y="101.4">4</text>
<text x="99.7" y="99.3">3</text>
<text x="99.7" y="97.3">2</text>
<text x="101.9" y="96.3">D2</text>
<text x="101.9" y="98.3">D3</text>
<text x="101.9" y="100.3">D4</text>
<text x="109" y="96.3">ACTIVE#/BVD2</text>
<text x="113.6" y="98.3">NC/CD2#</text>
<text x="113.6" y="100.3">NC/CD1#</text>
<text x="121.5" y="97.3">25</text>
<text x="121.5" y="99.3">26</text>
<text x="121.5" y="101.4">34</text>
<text x="192.4" y="97.4">CF_CD1</text>
<text x="192.4" y="99.4">CF_CD2</text>
<text x="194.2" y="101.4">PIOR</text>
<text x="208.5" y="99.6">2</text>
<text x="208.5" y="97.6">1</text>
<text x="210.1" y="96.5">IC17</text>
<text x="215.3" y="98.6">4</text>
<text x="41.2" y="107.5">SODIMM[165]</text>
<text x="41.2" y="104.4">SODIMM[163]</text>
<text x="41.2" y="102.4">SODIMM[161]</text>
<text x="55.2" y="107.5">13</text>
<text x="55.2" y="104.4">12</text>
<text x="55.2" y="102.4">11</text>
<text x="58.6" y="105.4">1B8</text>
<text x="58.7" y="103.4">1B7</text>
<text x="73.7" y="105.4">1A8</text>
<text x="73.7" y="103.4">1A7</text>
<text x="78" y="106.4">36</text>
<text x="78" y="104.4">37</text>
<text x="78" y="102.4">38</text>
<text x="89.2" y="103.5">CF_D[6]</text>
<text x="89.2" y="105.4">CF_D[7]</text>
<text x="89.2" y="107.5">CF_D[8]</text>
<text x="98.7" y="107.5">47</text>
<text x="99.6" y="103.4">5</text>
<text x="99.7" y="105.4">6</text>
<text x="101.9" y="102.4">D5</text>
<text x="101.9" y="104.4">D6</text>
<text x="101.9" y="106.4">D7</text>
<text x="110.8" y="102.4">IOR#/IORD#</text>
<text x="110.8" y="104.4">IOW#/IOWR#</text>
<text x="114.6" y="106.4">NC/WE#</text>
<text x="121.5" y="103.4">35</text>
<text x="121.5" y="105.4">36</text>
<text x="121.5" y="107.5">9</text>
<text x="194.2" y="103.4">PIOW</text>
<text x="195.2" y="107.5">POE</text>
<text x="207" y="102.5">SN74LVC1G02</text>
<text x="41.2" y="113.5">SODIMM[171]</text>
<text x="41.2" y="111.4">SODIMM[169]</text>
<text x="41.2" y="109.4">SODIMM[167]</text>
<text x="55.2" y="113.5">17</text>
<text x="55.2" y="111.4">16</text>
<text x="55.2" y="109.4">14</text>
<text x="58.7" y="112.5">2B3</text>
<text x="58.7" y="110.4">2B2</text>
<text x="58.7" y="108.5">2B1</text>
<text x="73.7" y="112.5">2A3</text>
<text x="73.7" y="110.4">2A2</text>
<text x="73.7" y="108.5">2A1</text>
<text x="78" y="113.5">32</text>
<text x="78" y="111.4">33</text>
<text x="78" y="109.4">35</text>
<text x="89.2" y="109.5">CF_D[9]</text>
<text x="89.2" y="111.5">CF_D[10]</text>
<text x="89.2" y="113.6">CF_D[11]</text>
<text x="98.6" y="109.4">48</text>
<text x="98.7" y="113.5">27</text>
<text x="98.7" y="111.4">49</text>
<text x="101.9" y="108.5">D8</text>
<text x="101.9" y="110.4">D9</text>
<text x="101.9" y="112.5">D10</text>
<text x="111.8" y="112.5">CS0#/CE1#</text>
<text x="112.7" y="108.5">IDE#/OE#</text>
<text x="112.7" y="110.4">IRQ/RDY#</text>
<text x="121.5" y="109.4">37</text>
<text x="121.5" y="111.4">7</text>
<text x="121.5" y="113.5">32</text>
<text x="194.2" y="111.4">PCE1</text>
<text x="194.2" y="113.5">PCE2</text>
<text x="194.2" y="109.4">PRDY</text>
<text x="41.2" y="119.6">SODIMM[177]</text>
<text x="41.2" y="117.5">SODIMM[175]</text>
<text x="41.2" y="115.5">SODIMM[173]</text>
<text x="55.2" y="119.6">22</text>
<text x="55.2" y="117.5">20</text>
<text x="55.2" y="115.5">19</text>
<text x="58.6" y="116.5">2B5</text>
<text x="58.7" y="118.5">2B6 DIR=1DIR=0</text>
<text x="58.7" y="114.5">2B4</text>
<text x="73.7" y="118.5">2A6</text>
<text x="73.7" y="116.5">2A5</text>
<text x="73.7" y="114.5">2A4</text>
<text x="78" y="119.6">27</text>
<text x="78" y="117.5">29</text>
<text x="78" y="115.5">30</text>
<text x="89.2" y="115.6">CF_D[12]</text>
<text x="89.2" y="117.6">CF_D[13]</text>
<text x="89.2" y="119.6">CF_D[14]</text>
<text x="98.6" y="115.5">28</text>
<text x="98.7" y="119.6">30</text>
<text x="98.7" y="117.5">29</text>
<text x="101.9" y="114.5">D11</text>
<text x="101.9" y="116.5">D12</text>
<text x="101.9" y="118.5">D13</text>
<text x="111.8" y="114.5">CS1#/CE2#</text>
<text x="112.7" y="116.5">CSEL#/NC</text>
<text x="113.6" y="118.5">NC/REG#</text>
<text x="121.5" y="115.5">39</text>
<text x="121.5" y="117.5">44</text>
<text x="121.5" y="119.6">24</text>
<text x="191.4" y="119.6">PIOIS16</text>
<text x="194.2" y="117.5">PREG</text>
<text x="41.2" y="121.6">SODIMM[179]</text>
<text x="55.2" y="121.6">23</text>
<text x="58.6" y="122.6">2B8</text>
<text x="58.7" y="120.6">2B7</text>
<text x="64.8" y="125.6">1 of 2</text>
<text x="73.7" y="122.6">2A8</text>
<text x="73.7" y="120.6">2A7</text>
<text x="78" y="121.6">26</text>
<text x="89.2" y="121.7">CF_D[15]</text>
<text x="91.3" y="125.7">CF_A[0] 20</text>
<text x="98.7" y="121.6">31</text>
<text x="101.9" y="122.6">D15</text>
<text x="101.9" y="120.6">D14</text>
<text x="110.8" y="120.6">IOIS16#/WP</text>
<text x="110.8" y="122.6">NC/INPACK#</text>
<text x="110.8" y="124.6">PDIAG/BVD1</text>
<text x="121.5" y="123.6">46</text>
<text x="121.5" y="121.6">43</text>
<text x="121.5" y="125.6">42</text>
<text x="193.3" y="125.6">PWAIT</text>
<text x="193.3" y="123.6">PBVD1</text>
<text x="60.5" y="127.6">SN74LVCR162245A</text>
<text x="91.3" y="127.7">CF_A[1] 19</text>
<text x="91.3" y="129.7">CF_A[2] 18</text>
<text x="91.3" y="131.8">CF_A[3] 17</text>
<text x="101.9" y="126.6">A0</text>
<text x="101.9" y="128.6">A1</text>
<text x="101.9" y="130.7">A2</text>
<text x="109" y="126.6">IORDY#/WAIT#</text>
<text x="111.8" y="128.6">RST#/RST#</text>
<text x="113.6" y="130.7">NC/VS1#</text>
<text x="121.5" y="127.6">41</text>
<text x="121.5" y="129.6">33</text>
<text x="121.5" y="131.7">40</text>
<text x="194.2" y="127.6">PRST</text>
<text x="29.3" y="132">+3V3</text>
<text x="91.3" y="133.8">CF_A[4] 16</text>
<text x="91.3" y="135.8">CF_A[5] 15</text>
<text x="91.3" y="137.9">CF_A[6] 14</text>
<text x="101.9" y="132.7">A3</text>
<text x="101.9" y="134.7">A4</text>
<text x="101.9" y="136.8">A5</text>
<text x="113.6" y="132.7">NC/VS2#</text>
<text x="116.4" y="134.7">GND1</text>
<text x="116.4" y="136.8">GND2</text>
<text x="121.5" y="135.7">50</text>
<text x="121.5" y="133.7">1</text>
<text x="131.4" y="137.1">+3V3</text>
<text x="26" y="139.6">100k</text>
<text x="26.8" y="138.3">R48</text>
<text x="55.1" y="143.8">48</text>
<text x="56.1" y="141.8">1</text>
<text x="58.4" y="142.8">1OE#</text>
<text x="65.7" y="139.8">IC16</text>
<text x="91.3" y="139.8">CF_A[7] 12</text>
<text x="91.3" y="141.8">CF_A[8] 11</text>
<text x="91.3" y="143.9">CF_A[9] 10</text>
<text x="101.9" y="138.8">A6</text>
<text x="101.9" y="140.8">A7</text>
<text x="101.9" y="142.8">A8</text>
<text x="123.8" y="138.8">GND</text>
<text x="20.2" y="144.8">CF_VCC</text>
<text x="27.9" y="147.1">1</text>
<text x="31.3" y="149">2</text>
<text x="31.3" y="144.8">3</text>
<text x="32.9" y="147.6">2N7002</text>
<text x="32.9" y="146.1">T5</text>
<text x="55.1" y="145.8">25</text>
<text x="55.2" y="147.8">24</text>
<text x="58.4" y="144.8">2OE#</text>
<text x="58.4" y="148.9">4OE#</text>
<text x="58.4" y="146.8">3OE#</text>
<text x="91.3" y="145.9">CF_A[10] 8</text>
<text x="101.9" y="144.8">A9</text>
<text x="101.9" y="146.8">A10</text>
<text x="104.9" y="149.9">Compact Flash</text>
<text x="134.3" y="147.4">10V</text>
<text x="134.3" y="146.1">22uF</text>
<text x="134.3" y="144.5">C82</text>
<text x="140.4" y="147.4">16V</text>
<text x="140.4" y="146.1">100nF</text>
<text x="140.4" y="144.5">C81</text>
<text x="17.9" y="152.8">100k</text>
<text x="18.9" y="151.4">R61</text>
<text x="41.2" y="155">SODIMM[115]</text>
<text x="41.2" y="152.9">SODIMM[113]</text>
<text x="41.2" y="150.9">SODIMM[111]</text>
<text x="55.2" y="155">44</text>
<text x="55.2" y="152.9">46</text>
<text x="55.2" y="150.9">47</text>
<text x="58.4" y="156">1A3</text>
<text x="58.4" y="153.9">1A2</text>
<text x="58.4" y="151.9">1A1</text>
<text x="73.8" y="156">1Y3</text>
<text x="73.8" y="153.9">1Y2</text>
<text x="73.8" y="151.9">1Y1</text>
<text x="78" y="155">5</text>
<text x="78" y="152.9">3</text>
<text x="78" y="150.9">2</text>
<text x="115" y="154.2">S1</text>
<text x="117.3" y="152.9">X6</text>
<text x="131.8" y="152.9">GND</text>
<text x="21.7" y="157">GND</text>
<text x="29.7" y="157">GND</text>
<text x="41.2" y="162">SODIMM[121]</text>
<text x="41.2" y="159.9">SODIMM[119]</text>
<text x="41.2" y="157">SODIMM[117]</text>
<text x="55.2" y="162">40</text>
<text x="55.2" y="159.9">41</text>
<text x="55.2" y="157">43</text>
<text x="58.4" y="161">2A1</text>
<text x="58.4" y="158">1A4</text>
<text x="73.8" y="161">2Y1</text>
<text x="73.8" y="158">1Y4</text>
<text x="78" y="162">9</text>
<text x="78" y="159.9">8</text>
<text x="78" y="157">6</text>
<text x="109.6" y="161">GND</text>
<text x="110.9" y="158.9">Compact Flash</text>
<text x="115" y="156.2">S2</text>
<text x="41.2" y="166">SODIMM[125]</text>
<text x="41.2" y="164">SODIMM[123]</text>
<text x="55.1" y="164">38</text>
<text x="55.2" y="166">37</text>
<text x="58.4" y="167.1">2A4</text>
<text x="58.4" y="165">2A3</text>
<text x="58.4" y="163">2A2</text>
<text x="73.8" y="167.1">2Y4</text>
<text x="73.8" y="165">2Y3</text>
<text x="73.8" y="163">2Y2</text>
<text x="78" y="166">12</text>
<text x="78" y="164">11</text>
<text x="41.2" y="173.2">SODIMM[114]</text>
<text x="41.2" y="171.1">SODIMM[112]</text>
<text x="41.2" y="169.1">SODIMM[110]</text>
<text x="55.1" y="171.1">35</text>
<text x="55.2" y="173.2">33</text>
<text x="55.2" y="169.1">36</text>
<text x="58.4" y="172.1">3A2</text>
<text x="58.4" y="170.1">3A1</text>
<text x="73.8" y="172.1">3Y2</text>
<text x="73.8" y="170.1">3Y1</text>
<text x="78" y="173.2">16</text>
<text x="78" y="171.1">14</text>
<text x="78" y="168.1">13</text>
<text x="41.2" y="175.2">SODIMM[99]</text>
<text x="55.2" y="178.2">30</text>
<text x="55.2" y="175.2">32</text>
<text x="58.4" y="179.2">4A1</text>
<text x="58.4" y="176.2">3A4</text>
<text x="58.4" y="174.2">3A3</text>
<text x="73.8" y="179.2">4Y1</text>
<text x="73.8" y="176.2">3Y4</text>
<text x="73.8" y="174.2">3Y3</text>
<text x="78" y="178.2">19</text>
<text x="78" y="175.2">17</text>
<text x="104.1" y="175.2">CF_WE</text>
<text x="55.2" y="184.2">26</text>
<text x="55.2" y="182.2">27</text>
<text x="55.2" y="180.2">29</text>
<text x="58.4" y="185.3">4A4</text>
<text x="58.4" y="183.2">4A3</text>
<text x="58.4" y="181.2">4A2</text>
<text x="73.8" y="185.3">4Y4</text>
<text x="73.8" y="183.2">4Y3</text>
<text x="73.8" y="181.2">4Y2</text>
<text x="78" y="184.2">23</text>
<text x="78" y="182.2">22</text>
<text x="78" y="180.2">20</text>
<text x="52" y="188.3">GND</text>
<text x="61.5" y="190.3">SN74LVC16244A</text>
<text x="64.8" y="188.3">1 of 2</text>
</g>
<text font-size="1.6" x="278.8" y="190.5">@REV</text>
<g font-size="1.2">
<text x="221.9" y="180.9">Title</text>
<text x="221.9" y="188.7">Document Number</text>
<text x="258" y="188.7">Variant</text>
<text x="279.3" y="188.7">Rev</text>
<text x="221.9" y="192.8">Page</text>
<text x="221.9" y="194.9">HierP</text>
<text x="221.9" y="197.5">DRW</text>
<text x="229.4" y="197.5">@drawn_by</text>
<text x="229.4" y="194.9">@HierPageNumberof</text>
<text x="229.4" y="192.8">01</text>
<text x="238.7" y="192.8">of</text>
<text x="239.4" y="197.5">@drawn_date</text>
<text x="244.6" y="194.9">@HierPageTotal</text>
<text x="244.6" y="192.8">01</text>
<text x="253.1" y="197.5">CHK</text>
<text x="257.6" y="197.5">@checked_by</text>
<text x="271.4" y="197.5">@checked_date</text>
</g>
</svg>
